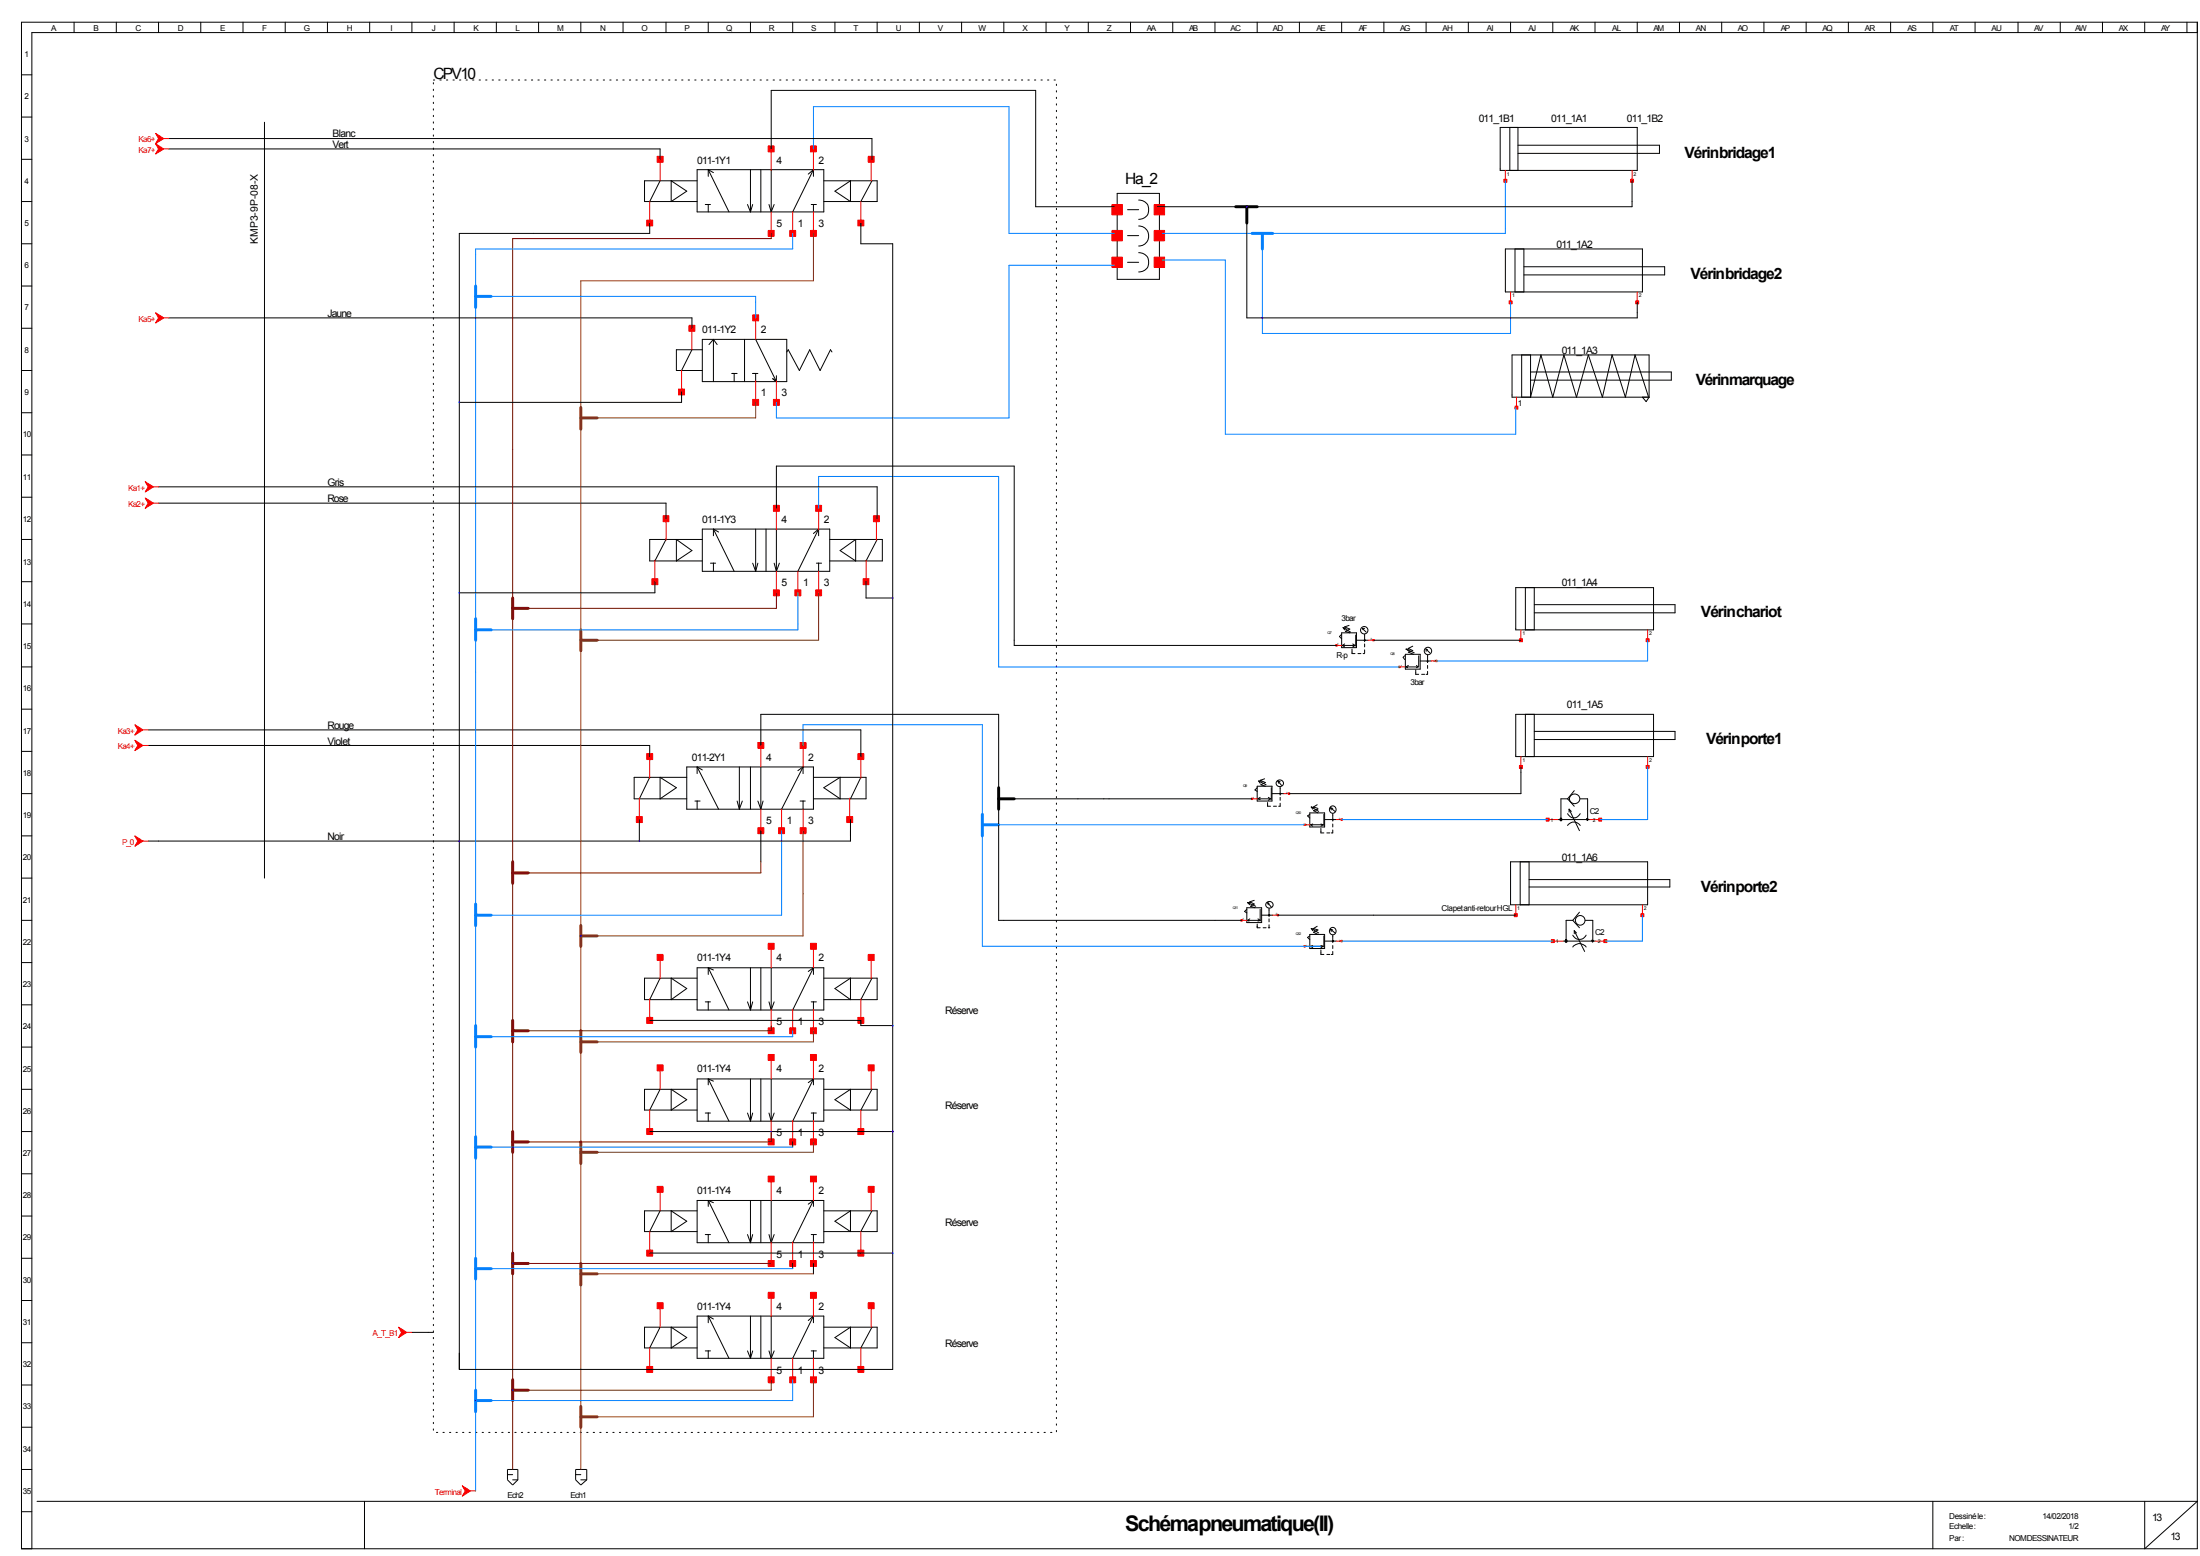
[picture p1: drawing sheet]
<svg xmlns="http://www.w3.org/2000/svg" width="297mm" height="210mm" viewBox="0 0 297 210" stroke-linecap="round" stroke-linejoin="round" font-family="sans-serif">
<g fill="none" stroke="#000" stroke-width=".14">
<path d="M2.9 3h293.7v206h-293.7zM2.9 10.1h1.4M2.9 15.8h1.4M10 3v1.4M15.7 3v1.4M21.4 3v1.4M22.8 18.7h94.9v2.8M27.1 3v1.4M32.8 3v1.4M35.7 16.5v102M38.5 3v1.4M44.2 3v1.4"/>
<path d="M49.9 3v1.4M55.6 3v1.4M61.3 3v1.4M67 3v1.4M72.7 3v1.4M78.4 3v1.4M84.1 3v1.4M89.9 3v1.4M95.6 3v1.4M101.3 3v1.4M107 3v1.4M112.7 3v1.4"/>
<path d="M118.4 3v1.4M124.1 3v1.4M129.8 3v1.4M135.5 3v1.4M141.2 3v1.4M146.9 3v1.4M152.6 3v1.4M158.3 3v1.4M164 3v1.4M169.7 3v1.4M175.4 3v1.4M181.1 3v1.4"/>
<path d="M186.8 3v1.4M192.5 3v1.4M198.2 3v1.4M202.5 17.2h18.5v5.8h-18.5zM203.8 17.2v5.8M203.9 3v1.4M204.9 19.6h19.1v1.1h-19.1M204.9 17.2v5.8M209.6 3v1.4M215.3 3v1.4M221 3v1.4M226.7 3v1.4"/>
<path d="M232.4 3v1.4M238.1 3v1.4M243.8 3v1.4M249.5 3v1.4M255.2 3v1.4M260.9 3v1.4M266.6 3v1.4M272.4 3v1.4M278.1 3v1.4M283.8 3v1.4M289.5 3v1.4M295.2 3v1.4"/>
<path d="M296.6 4.4h-292.3v204.6M2.9 27.2h1.4M2.9 32.9h1.4M2.9 21.5h1.4M2.9 38.6h1.4M22.8 20.1h66.3v1.4M87.7 30.1v1.4h-25.7v153.3h58.5v-151.9h-4.3v-2.8M89.1 24.4l-1.4 2.8M90.6 24.4l2.1 1.4-2.1 1.4zM94.1 22.9h17.1v5.7h-17.1zM94.1 24.4h-7.1v2.8h7.1M95.2 27.6h.7"/>
<path d="M95.6 22.9v.9M95.6 27.6v1M95.6 22.9l2.8 5.7M95.6 22.9l.7 .4M100.9 27.6l.4 1M101.3 22.9v5.7M101.6 27.6l-.3 1M102.7 22.9v5.7M103.8 27.6l.3 1M104.1 20.1v-7.9h35.7v15.7h10.6M104.1 22.9v5.7M104.5 27.6l-.4 1"/>
<path d="M109.5 27.6h.7M109.8 22.9v.9M109.8 27.6v1M109.8 22.9l-2.8 5.7M109.8 22.9l-.7 .6M111.2 24.4h7.2v2.8h-7.2M112.7 25.8l2.1-1.4v2.8zM117.7 24.4l-1.5 2.8M150.8 26.1h5.7v11.6h-5.7zM152.2 28.3h1.5M152.2 31.8h1.5M152.2 35.4h1.5"/>
<path d="M153.7 27a1.3 1.3 0 0 1 1.4 1.3 1.3 1.3 0 0 1-1.4 1.3M153.7 30.5a1.35 1.35 0 0 1 1.4 1.4 1.35 1.35 0 0 1-1.4 1.3M153.7 34.1a1.3 1.3 0 0 1 1.4 1.3 1.3 1.3 0 0 1-1.4 1.3M168.3 27.9v15h52.7v-2.1M203.2 33.6h18.5v5.8h-18.5zM204.5 33.6v5.8M205.7 36h19v1.1h-19M205.7 33.6v5.8M220.3 24.4v3.5h-64.1M2.9 50h1.4M2.9 44.3h1.4M2.9 55.7h1.4"/>
<path d="M22.8 42.9h70.6v1.4M92 52.9v1.4h-30M93.4 47.2l-1.4 2.8M94.8 45.8h11.4v5.7h-11.4zM94.8 47.2h-3.5v2.8h3.5M96.3 45.8v5.7M96.3 45.8l-.6 .7M96.3 45.8l.5 .7M98.8 50.4h.7M99.1 50.4v1.1M100.5 45.8v5.7M101.6 50.4h.7"/>
<path d="M102 50.4v1.1M102 45.8l2.8 5.7M104.3 51.1l.5 .4M104.8 50.7v.8M106.2 47.5l.2-.3 1.5 2.8 1.4-2.8 1.4 2.8 1.4-2.8 .2 .3M204.1 47.9h18.5v5.7h-18.5zM205.4 47.9v5.7M206.6 50.2h19v1.1h-19M206.6 47.9v5.7l1.4-5.7 1.6 5.7 1.5-5.7 1.7 5.7 1.6-5.7 1.9 5.7 1.3-5.7 1.8 5.7 1.3-5.7 1.8 5.6M221.7 53.6l.5 .6 .4-.6M2.9 72.8h1.4M2.9 61.4h1.4"/>
<path d="M2.9 67.1h1.4M2.9 78.5h1.4M21.4 65.7h97v4.3M21.4 67.9h68.5v2.1M88.4 78.5v1.5h-26.4M89.9 72.8l-1.5 2.9M91.3 72.8l2.1 1.5-2.1 1.4zM94.8 71.4h17.2v5.7h-17.2zM94.8 72.8h-7.1v2.9h7.1M95.9 76h.7M96.3 71.4v.9M96.3 76v1.1"/>
<path d="M96.3 71.4l2.8 5.7M96.3 71.4l.7 .4M101.6 76l.4 1.1M102 71.4v5.7M102.3 76l-.3 1.1M103.4 71.4v5.7M104.5 76l.3 1.1M104.8 68.6v-5.7h32.1v24.2h43.5M104.8 71.4v5.7M105.2 76l-.4 1.1M110.2 76h.7M110.5 71.4v.9"/>
<path d="M110.5 76v1.1M110.5 71.4l-2.8 5.7M110.5 71.4l-.7 .6M112 72.8h7.1v2.9h-7.1M113.4 74.3l2.1-1.5v2.9zM116.9 78.5v2.2h3.6M118.4 72.8l-1.5 2.9M204.6 79.3h18.6v5.7h-18.6zM205.9 79.3v5.7M207.1 79.3v5.7M2.9 90h1.4M2.9 84.2h1.4"/>
<path d="M2.9 95.7h1.4M20 98.5h96.2v3.6M181.1 85.4h2v2h-2zM181.1 85.6l-.3 .3 .3 .3M181.2 87.1h1.7M181.2 87.1l.3 .2M181.3 84.7l1 .6M181.3 84.7l.2 .3M181.3 84.7l.4 .1M181.5 86.9l-.3 .2M182.1 84.4l-.6 .2 .7 .3-.6 .3 .6 .2M182.5 87.6v.6h.4"/>
<path d="M182.6 86.9l.3 .2M182.9 87.1l-.3 .2M183 85.7v1.5M183.1 86.4h1.6M183.3 88.2h.4M183.9 84.8l.5 .5M183.9 84.8l.1 .2M183.9 84.8h.3M184 88.2h.2M184.2 85.6v1M184.2 86.9v.4M184.2 87.7v.4"/>
<path d="M185.4 86.4h19.9M189.6 88.5l-.2 .2 .2 .3M189.7 88.3h2v2h-2zM189.8 90h1.6M189.8 90l.2 .1M189.8 87.6l1.1 .5M189.8 87.6l.3 .2M189.8 87.6h.4M190.1 89.8l-.3 .2M190.7 87.2l-.6 .3 .6 .3-.6 .2 .7 .3M191.1 90.4v.6h.4M191.2 89.8l.2 .2"/>
<path d="M191.4 90l-.2 .1M191.5 88.5v1.5M191.7 89.2h1.5M191.9 91h.4M192.5 87.6l.5 .5M192.5 87.6v.3M192.5 87.6l.2 .1M192.7 88.4v1M192.7 89.8v.4M192.7 90.6v.4h-.2M204.6 96.4h18.6v5.7h-18.6zM205.9 96.4v5.7"/>
<path d="M207.1 81.6h19v1.1h-19M207.1 98.7h19v1.1h-19M207.1 96.4v5.7M2.9 107.1h1.4M2.9 101.4h1.4M2.9 112.8h1.4M2.9 118.5h1.4M20 100.6h67.7v1.5M86.3 110.6v2.9M87.7 104.9l-1.4 2.9M89.1 104.9l2.2 1.4-2.2 1.5zM92.7 103.5h17.1v5.7h-17.1z"/>
<path d="M92.7 104.9h-7.1v2.9h7.1M93.8 108.1h.7M94.1 103.5v.9M94.1 108.1v1.1M94.1 103.5l2.9 5.7M94.1 103.5l.7 .4M99.5 108.1l.3 1.1M99.8 103.5v5.7M100.2 108.1l-.4 1.1M101.3 103.5v5.7M102.3 108.1l.4 1.1M102.7 100.6v-4.2h32.1v27.8h32.8"/>
<path d="M102.7 103.5v5.7M102.7 112.1v4.2M103 108.1l-.3 1.1M108 108.1h.7M108.4 103.5v.9M108.4 108.1v1.1M108.4 103.5l-2.9 5.7M108.4 103.5l-.7 .5M109.8 104.9h7.1v2.9h-7.1M111.2 106.3l2.2-1.4v2.9zM114.8 110.6v2.9h-94.8M116.2 104.9l-1.4 2.9"/>
<path d="M134.8 107.8h34.2M169.7 106.1h2v2h-2zM169.7 106.3l-.3 .3 .3 .2M169.8 107.8h1.7M169.8 107.8l.3 .1M169.9 105.4l1 .5M169.9 105.4l.2 .3M169.9 105.4h.4M170.1 107.6l-.3 .2M170.7 105.1l-.6 .2 .7 .3-.6 .3 .6 .2M171.1 108.3v.5h.4M171.2 107.6l.3 .2"/>
<path d="M171.5 107.8l-.3 .2M171.6 106.3v1.6M171.7 107.1h1.6M171.9 108.8h.4M172.5 105.4l.5 .6M172.5 105.4l.1 .3M172.5 105.4l.3 .1M172.8 106.2v.8M172.8 107.1v.2M172.8 107.6v.4M172.8 108.4v.4h-.2M176.8 109.7h2v1.9h-2z"/>
<path d="M176.8 109.9l-.3 .2 .3 .3M177 111.3h1.6M177 108.9l1 .6M177 108.9l.2 .3M177 108.9l.4 .1M177.2 111.2l-.3 .1 .3 .2M177.8 108.6l-.5 .3 .6 .2M177.9 109.2l-.6 .2 .6 .3M178.3 111.2l.3 .1M178.3 111.8v.6h.4M178.6 111.3l-.3 .2M178.7 109.9v1.5"/>
<path d="M178.8 110.6h1.6M179.1 112.4h.4M179.6 109l.3 .1M179.6 109l.6 .5M179.6 109l.1 .3M179.9 109.8v1M179.9 111.2v.4M179.9 112v.4h-.2M203.9 116.3h18.5v5.8h-18.5zM205.2 116.3v5.8M205.3 103.5v3.6h-31.3M206.4 118.7h19v1h-19"/>
<path d="M206.4 116.3v5.8M210.3 110.6h4.3M211.6 111.4a1 1 0 0 1 1.7 0M211.6 109.8a.92 .92 0 0 0 .9 .6 .92 .92 0 0 0 .8-.6M211.6 107.8h-.9v2.8M211.6 107.8l.9 1M211.8 109.2l1.4 2.9M211.8 109.2v.4M211.8 109.2l.3 .3M212.5 106.7l-.9 1.1M213.3 107.8h1v2.8M2.9 124.2h1.4"/>
<path d="M2.9 129.9h1.4M2.9 135.6h1.4M87.7 137.7h28.5v.7h4.3M89.1 132l-1.4 2.9M90.6 132l2.1 1.4-2.1 1.5zM94.1 130.6h17.1v5.7h-17.1zM94.1 132h-7.1v2.9h7.1M95.2 135.2h.7M95.6 130.6v.9M95.6 135.2v1.1M95.6 130.6l2.8 5.7M95.6 130.6l.7 .3"/>
<path d="M100.9 135.2l.4 1.1M101.3 130.6v5.7M101.6 135.2l-.3 1.1M102.7 130.6v5.7M103.8 135.2l.3 1.1M104.1 130.6v5.7M104.5 135.2l-.4 1.1M109.5 135.2h.7M109.8 130.6v.9M109.8 135.2v1.1M109.8 130.6l-2.8 5.7M109.8 130.6l-.7 .5"/>
<path d="M111.2 132h7.2v2.9h-7.2M112.7 133.4l2.1-1.4v2.9zM117.7 132l-1.5 2.9M168.3 122.5h2v2h-2zM168.3 122.7l-.3 .3 .3 .2M168.4 124.2h1.7M168.4 124.2l.2 .1M168.4 121.8l1.1 .5M168.4 121.8l.3 .3M168.4 121.8h.4M168.7 124l-.3 .2M169.3 121.5l-.6 .2 .6 .3-.5 .3 .6 .2"/>
<path d="M169.7 124.7v.5h.4M169.8 124l.3 .2M170.1 124.2l-.3 .1M170.1 122.7v1.6M170.3 123.5h1.5M170.5 125.2h.4M171.1 121.8l.5 .6M171.1 121.8l.1 .3M171.1 121.8l.2 .1M171.2 125.2h.2M171.3 122.6v.8M171.3 123.5v.2"/>
<path d="M171.3 124v.4M171.3 124.8v.4M172.5 123.5h32.1M176.8 126.1h2v1.9h-2zM176.8 126.3l-.3 .2 .3 .3M177 127.7h1.6M177 125.3l1 .6M177 125.3l.2 .3M177 125.3l.4 .1M177.2 127.6l-.3 .1 .3 .2M177.8 125l-.5 .3 .6 .2-.6 .3 .6 .3M178.3 128.2v.6h.4"/>
<path d="M178.3 127.6l.3 .1M178.6 127.7l-.3 .2M178.7 126.3v1.5M178.8 127h1.6M179.1 128.8h.4M179.6 125.4l.6 .5M179.6 125.4l.1 .3M179.6 125.4l.3 .1M179.9 126.2v1M179.9 127.6v.4M179.9 128.4v.4h-.2M211 127h4.3"/>
<path d="M212.3 127.8a1.1 1.1 0 0 1 1.8 0M212.3 126.2a.99 .99 0 0 0 .9 .6 .99 .99 0 0 0 .9-.6M212.3 124.2h-.9v2.8M212.3 124.2l.9 1M212.5 125.6l1.4 2.8M212.5 125.6v.4M212.5 125.6l.3 .3M213.2 123.1l-.9 1.1M214 124.2h1v2.8M2.9 147h1.4M2.9 152.7h1.4M2.9 141.3h1.4"/>
<path d="M2.9 158.4h1.4M87.7 152.7h32.8M89.1 147l-1.4 2.8M90.6 147l2.1 1.4-2.1 1.4zM94.1 145.6h17.1v5.7h-17.1zM94.1 147h-7.1v2.8h7.1M95.2 150.2h.7M95.6 145.6v.8M95.6 150.2v1.1M95.6 145.6l2.8 5.7M95.6 145.6l.7 .3M100.9 150.2l.4 1.1"/>
<path d="M101.3 145.6v5.7M101.6 150.2l-.3 1.1M102.7 145.6v5.7M103.8 150.2l.3 1.1M104.1 145.6v5.7M104.5 150.2l-.4 1.1M107 154.1v.7M109.5 150.2h.7M109.8 145.6v.8M109.8 150.2v1.1M109.8 145.6l-2.8 5.7M109.8 145.6l-.7 .5"/>
<path d="M111.2 147h7.2v2.8h-7.2M112.7 148.4l2.1-1.4v2.8zM117.7 147l-1.5 2.8M2.9 164.1h1.4M2.9 169.8h1.4M2.9 175.5h1.4M55.6 179.8h2.9M87.7 169.1h32.8M89.1 179.1l-1.4 2.8M89.1 163.4l-1.4 2.8M90.6 163.4l2.1 1.4-2.1 1.4zM90.6 179.1l2.1 1.4-2.1 1.4z"/>
<path d="M94.1 162h17.1v5.7h-17.1zM94.1 177.6h17.1v5.7h-17.1zM94.1 163.4h-7.1v2.8h7.1M94.1 179.1h-7.1v2.8h7.1M95.2 166.6h.7M95.6 162v.8M95.6 166.6v1.1M95.6 177.6v.9M95.6 177.6l2.8 5.7M95.6 177.6l.7 .4M95.6 162l2.8 5.7M95.6 162l.7 .3"/>
<path d="M100.9 166.6l.4 1.1M101.3 162v5.7M101.3 177.6v5.7M101.6 166.6l-.3 1.1M102.7 162v5.7M102.7 177.6v5.7M103.8 166.6l.3 1.1M104.1 162v5.7M104.1 177.6v5.7M104.5 166.6l-.4 1.1M107 170.5v.7M109.5 166.6h.7"/>
<path d="M109.8 162v.8M109.8 166.6v1.1M109.8 170.5v1.4M109.8 177.6v.9M109.8 177.6l-2.8 5.7M109.8 177.6l-.7 .6M109.8 162l-2.8 5.7M109.8 162l-.7 .5M111.2 163.4h7.2v2.8h-7.2M111.2 179.1h7.2v2.8h-7.2M112.7 164.8l2.1-1.4v2.8zM117.7 179.1l-1.5 2.8"/>
<path d="M117.7 163.4l-1.5 2.8M2.9 198.3h1.4M2.9 181.2h1.4M2.9 186.9h1.4M2.9 192.6h1.4M68.5 198.3h1.4v1.4l-.7 .7-.7-.7zM68.5 199h.7M69.2 199.7h.7M77.7 198.3h1.5v1.4l-.8 .7-.7-.7zM77.7 199h.7M78.4 199.7h.8M95.2 182.3h.7"/>
<path d="M95.6 182.3v1M100.9 182.3l.4 1M101.6 182.3l-.3 1M103.8 182.3l.3 1M104.5 182.3l-.4 1M109.5 182.3h.7M109.8 182.3v1M112.7 180.5l2.1-1.4v2.8zM2.9 204h1.4M5 202.6h291.6l-7.1 6.4v-6.4M49.2 202.6v6.4M260.9 202.6v6.4"/>
<circle cx="184.2" cy="85.1" r=".5"/>
<circle cx="192.8" cy="87.9" r=".5"/>
<circle cx="172.8" cy="105.7" r=".48"/>
<circle cx="179.9" cy="109.3" r=".48"/>
<circle cx="212.6" cy="107.8" r=".68"/>
<circle cx="171.4" cy="122.1" r=".48"/>
<circle cx="179.9" cy="125.7" r=".48"/>
<circle cx="213.3" cy="124.2" r=".65"/>
</g>
<path d="M58.5 10.8h84.1v182.5h-84.1z" fill="none" stroke="#000" stroke-width=".14" stroke-dasharray=".2 .7"/>
<g fill="#f00" stroke="#f00" stroke-width=".14">
<path d="M203 24.2h.4v.4h-.4z" fill-rule="evenodd"/>
<path d="M220.1 24.2h.4v.4h-.4z" fill-rule="evenodd"/>
<path d="M203.7 40.6h.4v.4h-.4z" fill-rule="evenodd"/>
<path d="M220.8 40.6h.4v.4h-.4z" fill-rule="evenodd"/>
<path d="M103.7 31.1h.8v.8h-.8z" fill-rule="evenodd"/>
<path d="M106.6 31.1h.8v.8h-.8z" fill-rule="evenodd"/>
<path d="M103.7 19.7h.8v.8h-.8z" fill-rule="evenodd"/>
<path d="M109.4 19.7h.8v.8h-.8z" fill-rule="evenodd"/>
<path d="M109.4 31.1h.8v.8h-.8z" fill-rule="evenodd"/>
<path d="M88.7 21.1h.8v.8h-.8z" fill-rule="evenodd"/>
<path d="M87.3 29.7h.8v.8h-.8z" fill-rule="evenodd"/>
<path d="M115.8 29.7h.8v.8h-.8z" fill-rule="evenodd"/>
<path d="M117.2 21.1h.8v.8h-.8z" fill-rule="evenodd"/>
<path d="M104.4 79.6h.8v.8h-.8z" fill-rule="evenodd"/>
<path d="M107.3 79.6h.8v.8h-.8z" fill-rule="evenodd"/>
<path d="M104.4 68.2h.8v.8h-.8z" fill-rule="evenodd"/>
<path d="M110.1 68.2h.8v.8h-.8z" fill-rule="evenodd"/>
<path d="M110.1 79.6h.8v.8h-.8z" fill-rule="evenodd"/>
<path d="M89.5 69.6h.8v.8h-.8z" fill-rule="evenodd"/>
<path d="M88 78.1h.8v.8h-.8z" fill-rule="evenodd"/>
<path d="M116.5 78.1h.8v.8h-.8z" fill-rule="evenodd"/>
<path d="M117.9 69.6h.8v.8h-.8z" fill-rule="evenodd"/>
<path d="M102.3 111.7h.8v.8h-.8z" fill-rule="evenodd"/>
<path d="M105.1 111.7h.8v.8h-.8z" fill-rule="evenodd"/>
<path d="M102.3 100.2h.8v.8h-.8z" fill-rule="evenodd"/>
<path d="M108 100.2h.8v.8h-.8z" fill-rule="evenodd"/>
<path d="M108 111.7h.8v.8h-.8z" fill-rule="evenodd"/>
<path d="M87.3 101.7h.8v.8h-.8z" fill-rule="evenodd"/>
<path d="M85.9 110.2h.8v.8h-.8z" fill-rule="evenodd"/>
<path d="M114.3 110.2h.8v.8h-.8z" fill-rule="evenodd"/>
<path d="M115.8 101.7h.8v.8h-.8z" fill-rule="evenodd"/>
<path d="M205.1 86.2h.4v.4h-.4z" fill-rule="evenodd"/>
<path d="M222.2 86.2h.4v.4h-.4z" fill-rule="evenodd"/>
<path d="M205.1 103.3h.4v.4h-.4z" fill-rule="evenodd"/>
<path d="M222.2 103.3h.4v.4h-.4z" fill-rule="evenodd"/>
<path d="M204.5 54.8h.4v.4h-.4z" fill-rule="evenodd"/>
<path d="M101.6 53.9h.8v.8h-.8z" fill-rule="evenodd"/>
<path d="M104.4 53.9h.8v.8h-.8z" fill-rule="evenodd"/>
<path d="M101.6 42.5h.8v.8h-.8z" fill-rule="evenodd"/>
<path d="M93 43.9h.8v.8h-.8z" fill-rule="evenodd"/>
<path d="M91.6 52.5h.8v.8h-.8z" fill-rule="evenodd"/>
<path d="M150.1 34.7h1.4v1.4h-1.4z" fill-rule="evenodd"/>
<path d="M155.8 27.6h1.4v1.4h-1.4z" fill-rule="evenodd"/>
<path d="M155.8 31.1h1.4v1.4h-1.4z" fill-rule="evenodd"/>
<path d="M155.8 34.7h1.4v1.4h-1.4z" fill-rule="evenodd"/>
<path d="M150.1 27.6h1.4v1.4h-1.4z" fill-rule="evenodd"/>
<path d="M150.1 31.1h1.4v1.4h-1.4z" fill-rule="evenodd"/>
<path d="M204.4 123.3h.4v.4h-.4z" fill-rule="evenodd"/>
<path d="M221.5 123.3h.4v.4h-.4z" fill-rule="evenodd"/>
<path d="M103.7 185.8h.8v.8h-.8z" fill-rule="evenodd"/>
<path d="M106.6 185.8h.8v.8h-.8z" fill-rule="evenodd"/>
<path d="M103.7 174.4h.8v.8h-.8z" fill-rule="evenodd"/>
<path d="M109.4 174.4h.8v.8h-.8z" fill-rule="evenodd"/>
<path d="M109.4 185.8h.8v.8h-.8z" fill-rule="evenodd"/>
<path d="M88.7 175.8h.8v.8h-.8z" fill-rule="evenodd"/>
<path d="M87.3 184.4h.8v.8h-.8z" fill-rule="evenodd"/>
<path d="M115.8 184.4h.8v.8h-.8z" fill-rule="evenodd"/>
<path d="M117.2 175.8h.8v.8h-.8z" fill-rule="evenodd"/>
<path d="M103.7 170.1h.8v.8h-.8z" fill-rule="evenodd"/>
<path d="M106.6 170.1h.8v.8h-.8z" fill-rule="evenodd"/>
<path d="M103.7 158.7h.8v.8h-.8z" fill-rule="evenodd"/>
<path d="M109.4 158.7h.8v.8h-.8z" fill-rule="evenodd"/>
<path d="M109.4 170.1h.8v.8h-.8z" fill-rule="evenodd"/>
<path d="M88.7 160.1h.8v.8h-.8z" fill-rule="evenodd"/>
<path d="M87.3 168.7h.8v.8h-.8z" fill-rule="evenodd"/>
<path d="M115.8 168.7h.8v.8h-.8z" fill-rule="evenodd"/>
<path d="M117.2 160.1h.8v.8h-.8z" fill-rule="evenodd"/>
<path d="M103.7 153.7h.8v.8h-.8z" fill-rule="evenodd"/>
<path d="M106.6 153.7h.8v.8h-.8z" fill-rule="evenodd"/>
<path d="M103.7 142.3h.8v.8h-.8z" fill-rule="evenodd"/>
<path d="M109.4 142.3h.8v.8h-.8z" fill-rule="evenodd"/>
<path d="M109.4 153.7h.8v.8h-.8z" fill-rule="evenodd"/>
<path d="M88.7 143.7h.8v.8h-.8z" fill-rule="evenodd"/>
<path d="M87.3 152.3h.8v.8h-.8z" fill-rule="evenodd"/>
<path d="M115.8 152.3h.8v.8h-.8z" fill-rule="evenodd"/>
<path d="M117.2 143.7h.8v.8h-.8z" fill-rule="evenodd"/>
<path d="M103.7 138.7h.8v.8h-.8z" fill-rule="evenodd"/>
<path d="M106.6 138.7h.8v.8h-.8z" fill-rule="evenodd"/>
<path d="M103.7 127.3h.8v.8h-.8z" fill-rule="evenodd"/>
<path d="M109.4 127.3h.8v.8h-.8z" fill-rule="evenodd"/>
<path d="M109.4 138.7h.8v.8h-.8z" fill-rule="evenodd"/>
<path d="M88.7 128.8h.8v.8h-.8z" fill-rule="evenodd"/>
<path d="M87.3 137.3h.8v.8h-.8z" fill-rule="evenodd"/>
<path d="M115.8 137.3h.8v.8h-.8z" fill-rule="evenodd"/>
<path d="M117.2 128.8h.8v.8h-.8z" fill-rule="evenodd"/>
<path d="M180.3 87h.2v.2h-.2z" fill-rule="evenodd"/>
<path d="M185.3 86.3h.2v.2h-.2z" fill-rule="evenodd"/>
<path d="M188.8 89.9h.2v.2h-.2z" fill-rule="evenodd"/>
<path d="M193.8 89.1h.2v.2h-.2z" fill-rule="evenodd"/>
<path d="M168.9 107.7h.2v.2h-.2z" fill-rule="evenodd"/>
<path d="M173.9 107h.2v.2h-.2z" fill-rule="evenodd"/>
<path d="M176 111.2h.2v.2h-.2z" fill-rule="evenodd"/>
<path d="M181 110.5h.2v.2h-.2z" fill-rule="evenodd"/>
<path d="M167.5 124.1h.2v.2h-.2z" fill-rule="evenodd"/>
<path d="M172.4 123.4h.2v.2h-.2z" fill-rule="evenodd"/>
<path d="M176 127.6h.2v.2h-.2z" fill-rule="evenodd"/>
<path d="M181 126.9h.2v.2h-.2z" fill-rule="evenodd"/>
<path d="M215.8 110.4h.4v.4h-.4z" fill-rule="evenodd"/>
<path d="M208.7 110.4h.4v.4h-.4z" fill-rule="evenodd"/>
<path d="M216.5 126.8h.4v.4h-.4z" fill-rule="evenodd"/>
<path d="M209.4 126.8h.4v.4h-.4z" fill-rule="evenodd"/>
<path d="M21 19.4l1.1 .7-1.1 .7 .4-.7z" fill-rule="evenodd"/>
<path d="M21 18l1.1 .7-1.1 .7 .4-.7z" fill-rule="evenodd"/>
<path d="M21 42.2l1.1 .7-1.1 .7 .4-.7z" fill-rule="evenodd"/>
<path d="M18.2 99.9l1.1 .7-1.1 .7 .4-.7z" fill-rule="evenodd"/>
<path d="M18.2 97.8l1.1 .7-1.1 .7 .4-.7z" fill-rule="evenodd"/>
<path d="M19.6 67.2l1.1 .7-1.1 .7 .4-.7z" fill-rule="evenodd"/>
<path d="M19.6 65l1.1 .7-1.1 .7 .4-.7z" fill-rule="evenodd"/>
<path d="M62.4 200.5l1.1 .7-1.1 .7 .4-.7z" fill-rule="evenodd"/>
<path d="M53.8 179.1l1.1 .7-1.1 .7 .4-.7z" fill-rule="evenodd"/>
<path d="M18.2 112.8l1.1 .7-1.1 .7 .4-.7z" fill-rule="evenodd"/>
</g>
<g fill="none" stroke="#f00" stroke-width=".14">
<path d="M22.1 18.7h.7M22.1 20.1h.7M87.7 27.2v2.9M89.1 21.5v2.9M104.1 20.1v2.9M104.1 28.6v2.9M107 28.6v2.9M109.8 20.1v2.9M109.8 28.6v2.9M116.2 27.2v2.9M117.6 21.5v2.9M150.8 35.4h.1"/>
<path d="M150.8 28.3h.1M150.8 31.8h.1M156.5 28.3h.1M156.5 31.8h.1M156.5 35.4h.1M203.2 23v1.4M203.9 39.4v1.4M220.3 23v1.4M221 39.4v1.4M22.1 42.9h.7M92 50v2.9M93.4 44.3v2.9"/>
<path d="M102 42.9v2.9M102 51.4v2.9M104.8 51.4v2.9M204.7 53.6v1.4M20.7 67.9h.7M20.7 65.7h.7M88.4 75.6v2.9M89.9 70v2.9M104.8 68.6v2.9M104.8 77.1v2.9M107.7 77.1v2.9M110.5 68.6v2.9"/>
<path d="M110.5 77.1v2.9M116.9 75.6v2.9M118.3 70v2.9M19.3 98.5h.7M180.4 87.1h.7M184.7 86.4h.7M188.9 90h.7M193.2 89.2h.7M205.3 85v1.4M222.4 85v1.4M19.3 100.6h.7M19.3 113.5h.7"/>
<path d="M86.3 107.7v2.9M87.7 102.1v2.9M102.7 100.6v2.9M102.7 109.2v2.9M105.5 109.2v2.9M108.4 100.6v2.9M108.4 109.2v2.9M114.7 107.7v2.9M116.2 102.1v2.9M169 107.8h.7M173.3 107.1h.7M176.1 111.3h.7"/>
<path d="M180.4 110.6h.7M205.3 102.1v1.4M208.9 110.6h1.4M214.6 110.6h1.4M222.4 102.1v1.4M87.7 134.8v2.9M89.1 129.2v2.9M104.1 127.7v2.9M104.1 136.2v2.9M107 136.2v2.9M109.8 127.7v2.9M109.8 136.2v2.9"/>
<path d="M116.2 134.8v2.9M117.6 129.2v2.9M167.6 124.2h.7M171.8 123.5h.7M176.1 127.7h.7M180.4 127h.7M204.6 122.1v1.4M209.6 127h1.4M215.3 127h1.4M221.7 122.1v1.4M87.7 149.8v2.9M89.1 144.1v2.9"/>
<path d="M104.1 142.7v2.9M104.1 151.2v2.9M104.1 159.1v2.9M107 151.2v2.9M109.8 142.7v2.9M109.8 151.2v2.9M109.8 159.1v2.9M116.2 149.8v2.9M117.6 144.1v2.9M54.9 179.8h.7M87.7 166.2v2.9M89.1 160.5v2.9"/>
<path d="M89.1 176.2v2.9M104.1 167.6v2.9M104.1 174.8v2.9M107 167.6v2.9M109.8 167.6v2.9M109.8 174.8v2.9M116.2 166.2v2.9M117.6 160.5v2.9M117.6 176.2v2.9M87.7 181.9v2.9M104.1 183.3v2.9M107 183.3v2.9"/>
<path d="M109.8 183.3v2.9M116.2 181.9v2.9M63.5 201.2h.7"/>
</g>
<path d="M166.8 27.9h2.9M168.3 27.9v2.2M134.8 106.3v2.9M134.8 107.8h2.1" fill="none" stroke="#000" stroke-width=".4"/>
<g fill="none" stroke="#0080ff" stroke-width=".4">
<path d="M64.2 38.6v2.9M169 31.5h2.8M170.4 31.5v2.1M64.2 40h2.1M64.2 83.5v2.9M64.2 85h2.1M132.6 109.9v2.9M132.6 111.3h2.2M64.2 122v2.9M64.2 138.4v2.9M64.2 139.9h2.1M64.2 123.5h2.1"/>
<path d="M64.2 153.4v2.9M64.2 154.8h2.1M64.2 169.8v2.8M64.2 171.2h2.1M64.2 187.6v2.9M64.2 189h2.1"/>
</g>
<g fill="none" stroke="#804000" stroke-width=".4">
<path d="M78.4 55v2.9M78.4 56.4h2.2M78.4 85v2.8M78.4 86.4h2.2M78.4 124.9v2.8M78.4 139.1v2.9M78.4 126.3h2.2M78.4 154.1v2.9M78.4 155.5h2.2M78.4 140.6h2.2M78.4 170.5v2.9M78.4 171.9h2.2"/>
<path d="M78.4 189.8v2.8M78.4 191.2h2.2"/>
</g>
<path d="M69.2 80.7v2.8M69.2 82.1h2.1M69.2 116.3v2.9M69.2 117.8h2.1M69.2 137.7v2.9M69.2 139.1h2.1M69.2 152.7v2.8M69.2 154.1h2.1M69.2 169.1v2.8M69.2 170.5h2.1M69.2 186.2v2.8M69.2 187.6h2.1" fill="none" stroke="#800000" stroke-width=".4"/>
<g fill="#000" stroke="#000" stroke-width=".14">
<path d="M184.1 86.4h.2z" fill-rule="evenodd"/>
<path d="M192.6 89.3l.2-.1-.1 .1z" fill-rule="evenodd"/>
<path d="M172.7 107.1h.2z" fill-rule="evenodd"/>
<path d="M179.8 110.6h.2z" fill-rule="evenodd"/>
<path d="M210.6 110.5l.1-.1v.2v-.2l.2 .2-.2 .2-.1-.2z" fill-rule="evenodd"/>
<path d="M214.2 110.5h.1l-.1 .1 .1-.1 .1 .1-.1 .1z" fill-rule="evenodd"/>
<path d="M171.2 123.5h.2z" fill-rule="evenodd"/>
<path d="M179.8 127h.2z" fill-rule="evenodd"/>
<path d="M211.3 126.9l.1-.1v.2v-.2l.2 .2-.2 .2-.1-.2z" fill-rule="evenodd"/>
<path d="M214.9 126.9h.1l-.1 .1 .1-.1 .1 .1-.1 .1z" fill-rule="evenodd"/>
</g>
<g fill="none" stroke="#0080ff" stroke-width=".14">
<path d="M107 31.5v2.1h-42.8v167.6M109.8 20.1v-5.7h26.4v17.1h14.2M150.4 35.8h-14.2v20.6h-31.4v-2.1M156.9 35.1h8.5v23.5h39.2v-3.6M170.4 31.5v13.5h33.5v-4.2M203.2 24.4v7.1h-46.3M66.3 40h35.7v2.9M110.5 68.6v-4.3h24.3v25.7h54.1M107.7 80v5h-41.4M222.4 86.4v2.8h-28.5M105.5 112.1v11.4h-39.2M108.4 100.6v-2.8h24.2v29.9h45.7"/>
<path d="M132.6 111.3h43.5M181.1 110.6h27.8M222.4 103.5v7.1h-6.4M107 139.1v.8h-42.8M181.1 127h28.5M221.7 123.5v3.5h-5M64.2 154.8h42.8M64.2 171.2h42.8M107 186.2v2.8h-42.8"/>
</g>
<path d="M104.1 31.5v.7h-34.9v166.1M104.8 80v2.1h-35.6M102.7 116.3v1.5h-33.5M104.1 138.4v.7h-34.9M104.1 152.7v1.4h-34.9M69.2 170.5h34.9M104.1 186.2v1.4h-34.9" fill="none" stroke="#800000" stroke-width=".14"/>
<path d="M109.8 31.5v6.4h-31.4v160.4M102 54.3v2.1h-23.6M110.5 80v6.4h-32.1M108.4 112.1v14.2h-30M109.8 139.1v1.5h-31.4M109.8 154.1v1.4h-31.4M78.4 171.9h31.4M109.8 186.2v5h-31.4" fill="none" stroke="#804000" stroke-width=".14"/>
<g fill="#00f" stroke="#00f" stroke-width=".14">
<circle cx="120.5" cy="80.7" r=".05"/>
<circle cx="62" cy="80" r=".05"/>
<circle cx="62" cy="54.3" r=".05"/>
<circle cx="86.3" cy="113.5" r=".05"/>
<circle cx="120.5" cy="169.1" r=".05"/>
<circle cx="120.5" cy="152.7" r=".05"/>
<circle cx="120.5" cy="138.4" r=".05"/>
<circle cx="104.1" cy="152.7" r=".05"/>
<circle cx="62" cy="113.5" r=".05"/>
<circle cx="168.3" cy="27.9" r=".05"/>
<circle cx="64.2" cy="189" r=".05"/>
<circle cx="78.4" cy="126.3" r=".05"/>
<circle cx="69.2" cy="187.6" r=".05"/>
<circle cx="69.2" cy="170.5" r=".05"/>
<circle cx="170.4" cy="42.9" r=".05"/>
</g>
<text font-size="2.9" x="151.9" y="206.6">Schéma pneumatique(II)</text>
<g font-size="2.1">
<text x="58.5" y="10.6">CPV10</text>
<text x="227.4" y="21.3">Vérin bridage1</text>
<text x="151.9" y="24.8">Ha_2</text>
<text x="228.2" y="37.7">Vérin bridage2</text>
<text x="228.9" y="51.9">Vérin marquage</text>
<text x="229.6" y="83.3">Vérin chariot</text>
<text x="230.3" y="100.4">Vérin porte1</text>
<text x="229.6" y="120.4">Vérin porte2</text>
</g>
<g font-size="1.4">
<text x="199.6" y="16.4">011_1B1</text>
<text x="209.4" y="16.4">011_1A1</text>
<text x="219.6" y="16.4">011_1B2</text>
<text x="44.9" y="18.5">Blanc</text>
<text x="44.9" y="20">Vert</text>
<text x="94.1" y="22.1">011-1Y1</text>
<text x="104.8" y="22.1">4</text>
<text x="110.5" y="22.1">2</text>
<text x="34.8" y="32.9" transform="rotate(-90 34.8 32.9)">KMP3-9P-08-X</text>
<text x="104.8" y="30.7">5</text>
<text x="107.7" y="30.7">1</text>
<text x="110.5" y="30.7">3</text>
<text x="210.1" y="33.5">011_1A2</text>
<text x="44.2" y="42.8">Jaune</text>
<text x="94.8" y="44.9">011-1Y2</text>
<text x="102.7" y="44.9">2</text>
<text x="210.8" y="47.8">011_1A3</text>
<text x="102.7" y="53.5">1</text>
<text x="105.5" y="53.5">3</text>
<text x="44.2" y="65.6">Gris</text>
<text x="44.2" y="67.7">Rose</text>
<text x="94.8" y="70.6">011-1Y3</text>
<text x="105.5" y="70.6">4</text>
<text x="111.2" y="70.6">2</text>
<text x="105.5" y="79.1">5</text>
<text x="108.4" y="79.1">1</text>
<text x="111.2" y="79.1">3</text>
<text x="210.8" y="79.1">011_1A4</text>
<text x="211.5" y="95.5">011_1A5</text>
<text x="44.2" y="100.5">Violet</text>
<text x="44.2" y="98.4">Rouge</text>
<text x="93.4" y="102.7">011-2Y1</text>
<text x="103.4" y="102.7">4</text>
<text x="109.1" y="102.7">2</text>
<text x="44.2" y="113.4">Noir</text>
<text x="103.4" y="111.2">5</text>
<text x="106.2" y="111.2">1</text>
<text x="109.1" y="111.2">3</text>
<text x="210.8" y="116.2">011_1A6</text>
<text x="94.1" y="129.7">011-1Y4</text>
<text x="104.8" y="129.7">4</text>
<text x="110.5" y="129.7">2</text>
<text x="127.6" y="136.9">Réserve</text>
<text x="104.8" y="138.3">5</text>
<text x="107.7" y="138.3">1</text>
<text x="110.5" y="138.3">3</text>
<text x="94.1" y="144.7">011-1Y4</text>
<text x="104.8" y="144.7">4</text>
<text x="110.5" y="144.7">2</text>
<text x="127.6" y="149.7">Réserve</text>
<text x="104.8" y="153.3">5</text>
<text x="107.7" y="153.3">1</text>
<text x="110.5" y="153.3">3</text>
<text x="94.1" y="161.1">011-1Y4</text>
<text x="104.8" y="161.1">4</text>
<text x="110.5" y="161.1">2</text>
<text x="127.6" y="165.4">Réserve</text>
<text x="104.8" y="169.7">5</text>
<text x="107.7" y="169.7">1</text>
<text x="110.5" y="169.7">3</text>
<text x="94.1" y="176.8">011-1Y4</text>
<text x="104.8" y="176.8">4</text>
<text x="110.5" y="176.8">2</text>
<text x="104.8" y="185.4">5</text>
<text x="107.7" y="185.4">1</text>
<text x="110.5" y="185.4">3</text>
<text x="127.6" y="181.8">Réserve</text>
<text x="290.5" y="205.3">13</text>
<text x="293" y="207.8">13</text>
</g>
<g font-size="1.1">
<text x="6.9" y="4.2">A</text>
<text x="12.6" y="4.2">B</text>
<text x="18.3" y="4.2">C</text>
<text x="24" y="4.2">D</text>
<text x="29.7" y="4.2">E</text>
<text x="35.4" y="4.2">F</text>
<text x="41" y="4.2">G</text>
<text x="46.8" y="4.2">H</text>
<text x="52.7" y="4.2">I</text>
<text x="58.3" y="4.2">J</text>
<text x="63.9" y="4.2">K</text>
<text x="69.6" y="4.2">L</text>
<text x="75.2" y="4.2">M</text>
<text x="81" y="4.2">N</text>
<text x="86.6" y="4.2">O</text>
<text x="92.4" y="4.2">P</text>
<text x="98" y="4.2">Q</text>
<text x="103.8" y="4.2">R</text>
<text x="109.5" y="4.2">S</text>
<text x="115.2" y="4.2">T</text>
<text x="120.9" y="4.2">U</text>
<text x="126.6" y="4.2">V</text>
<text x="132.1" y="4.2">W</text>
<text x="138" y="4.2">X</text>
<text x="143.7" y="4.2">Y</text>
<text x="149.4" y="4.2">Z</text>
<text x="154.8" y="4.2">AA</text>
<text x="160.5" y="4.2">AB</text>
<text x="166.1" y="4.2">AC</text>
<text x="171.8" y="4.2">AD</text>
<text x="177.7" y="4.2">AE</text>
<text x="183.4" y="4.2">AF</text>
<text x="189" y="4.2">AG</text>
<text x="194.7" y="4.2">AH</text>
<text x="200.7" y="4.2">AI</text>
<text x="206.3" y="4.2">AJ</text>
<text x="211.9" y="4.2">AK</text>
<text x="217.6" y="4.2">AL</text>
<text x="223.2" y="4.2">AM</text>
<text x="228.9" y="4.2">AN</text>
<text x="234.6" y="4.2">AO</text>
<text x="240.4" y="4.2">AP</text>
<text x="246" y="4.2">AQ</text>
<text x="251.7" y="4.2">AR</text>
<text x="257.5" y="4.2">AS</text>
<text x="263.2" y="4.2">AT</text>
<text x="268.8" y="4.2">AU</text>
<text x="274.6" y="4.2">AV</text>
<text x="280.1" y="4.2">AW</text>
<text x="286" y="4.2">AX</text>
<text x="291.7" y="4.2">AY</text>
<text x="3.3" y="7.7">1</text>
<text x="3.3" y="13.4">2</text>
<text x="3.3" y="19.1">3</text>
<text x="3.3" y="24.8">4</text>
<text x="3.3" y="30.5">5</text>
<text x="3.3" y="36.2">6</text>
<text x="3.3" y="41.9">7</text>
<text x="3.3" y="47.6">8</text>
<text x="3.3" y="53.3">9</text>
<text x="3.1" y="59">10</text>
<text x="204.9" y="54.8">1</text>
<text x="3.1" y="64.8">11</text>
<text x="3.1" y="70.5">12</text>
<text x="3.1" y="76.2">13</text>
<text x="3.1" y="81.9">14</text>
<text x="181.1" y="83.8">3bar</text>
<text x="3.1" y="87.6">15</text>
<text x="180.4" y="88.8">R-p</text>
<text x="3.1" y="93.3">16</text>
<text x="190.4" y="92.4">3bar</text>
<text x="3.1" y="99">17</text>
<text x="3.1" y="104.7">18</text>
<text x="3.1" y="110.4">19</text>
<text x="214.6" y="109.8">C2</text>
<text x="3.1" y="116.1">20</text>
<text x="3.1" y="121.8">21</text>
<text x="194.6" y="123">Clapet anti-retour HGL</text>
<text x="3.1" y="127.5">22</text>
<text x="215.3" y="126.2">C2</text>
<text x="3.1" y="133.2">23</text>
<text x="3.1" y="138.9">24</text>
<text x="3.1" y="144.6">25</text>
<text x="3.1" y="150.3">26</text>
<text x="3.1" y="156">27</text>
<text x="3.1" y="161.7">28</text>
<text x="3.1" y="167.4">29</text>
<text x="3.1" y="173.1">30</text>
<text x="3.1" y="178.8">31</text>
<text x="3.1" y="184.5">32</text>
<text x="3.1" y="190.2">33</text>
<text x="3.1" y="195.9">34</text>
<text x="3.1" y="201.6">35</text>
<text x="68.5" y="202.2">Ech2</text>
<text x="77" y="202.2">Ech1</text>
<text x="263.1" y="205">Dessiné le :</text>
<text x="263.1" y="206.4">Echelle :</text>
<text x="263.1" y="207.9">Par :</text>
<text x="271.2" y="207.9">NOM DESSINATEUR</text>
<text x="275.7" y="205">14/02/2018</text>
<text x="279.2" y="206.4">1/2</text>
</g>
<g font-size="1.1" fill="#f00">
<text x="18.7" y="20.6">Ka7+</text>
<text x="18.7" y="19.2">Ka6+</text>
<text x="18.7" y="43.4">Ka5+</text>
<text x="17.3" y="68.4">Ka2+</text>
<text x="17.3" y="66.2">Ka1+</text>
<text x="15.9" y="101.1">Ka4+</text>
<text x="15.9" y="99">Ka3+</text>
<text x="16.5" y="114">P_0</text>
<text x="50.3" y="180.3">A_T_B1</text>
<text x="58.7" y="201.7">Terminal</text>
</g>
<g font-size=".7">
<text x="203.4" y="23.7">1</text>
<text x="220.5" y="23.7">2</text>
<text x="204.1" y="40.1">1</text>
<text x="221.2" y="40.1">2</text>
<text x="205.5" y="85.7">1</text>
<text x="222.6" y="85.7">2</text>
<text x="205.5" y="102.8">1</text>
<text x="222.6" y="102.8">2</text>
<text x="209.3" y="110.9">1</text>
<text x="215" y="110.9">2</text>
<text x="204.8" y="122.8">1</text>
<text x="221.9" y="122.8">2</text>
<text x="210" y="127.3">1</text>
<text x="215.7" y="127.3">2</text>
</g>
<g font-size=".5">
<text x="179.2" y="85.5">Q7</text>
<text x="187.7" y="88.4">Q8</text>
<text x="167.8" y="106.2">Q9</text>
<text x="174.9" y="109.8">Q10</text>
<text x="166.4" y="122.6">Q11</text>
<text x="174.9" y="126.2">Q12</text>
</g>
<g font-size=".4">
<text x="180.5" y="87.1">1</text>
<text x="185" y="86.4">2</text>
<text x="193.6" y="89.3">2</text>
<text x="189.1" y="90">1</text>
<text x="169.1" y="107.8">1</text>
<text x="173.6" y="107.1">2</text>
<text x="176.2" y="111.4">1</text>
<text x="180.7" y="110.7">2</text>
<text x="167.7" y="124.2">1</text>
<text x="172.2" y="123.5">2</text>
<text x="176.2" y="127.8">1</text>
<text x="180.7" y="127.1">2</text>
</g>
</svg>
